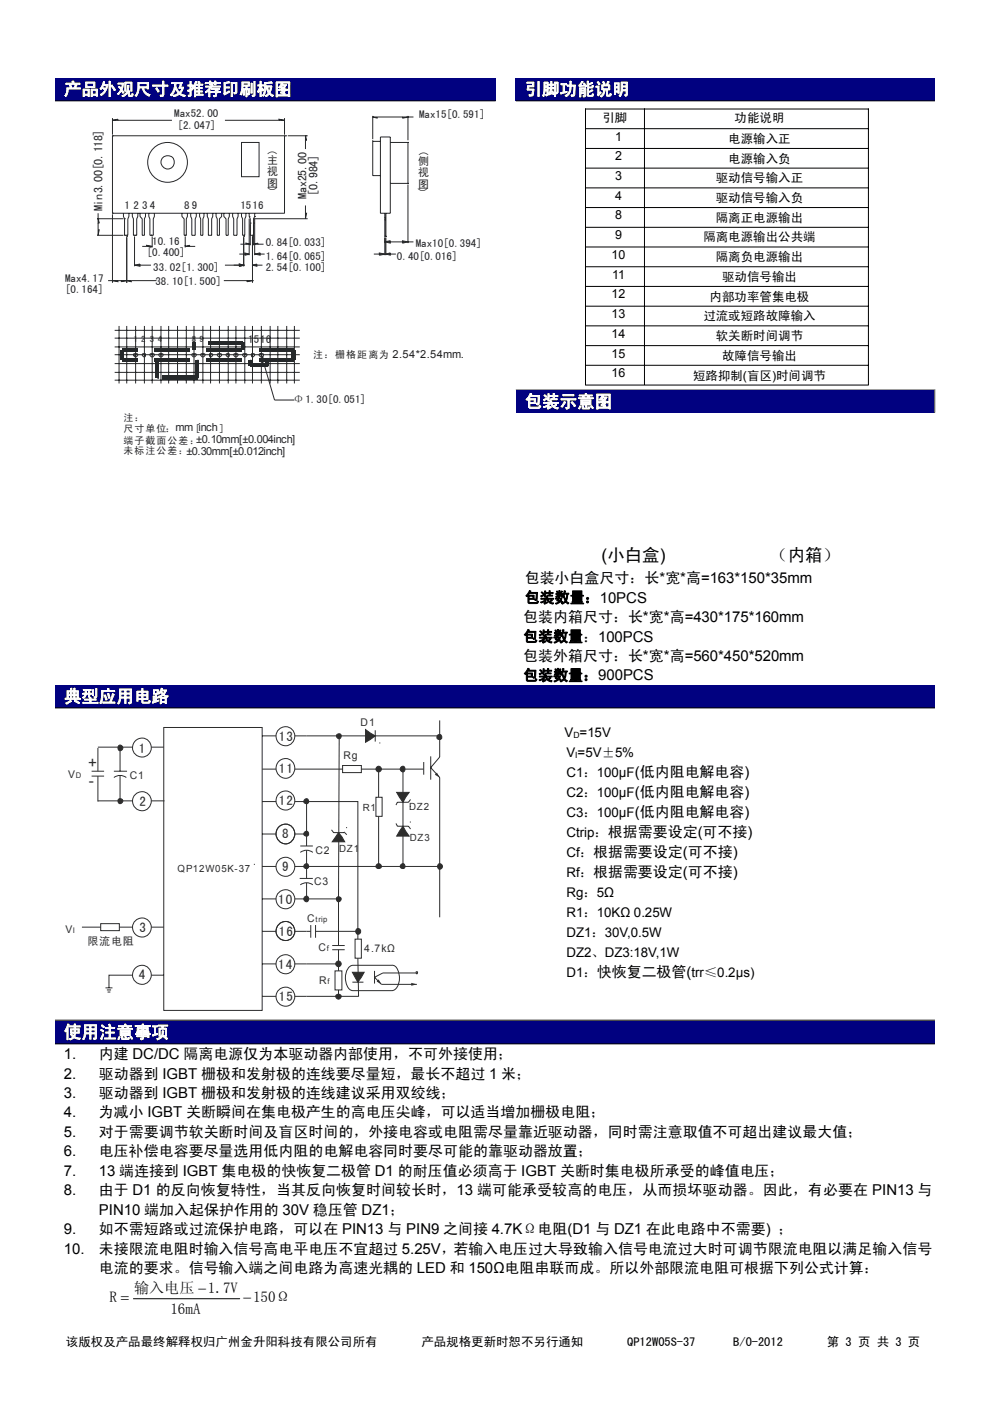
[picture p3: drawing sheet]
<svg xmlns="http://www.w3.org/2000/svg" width="210mm" height="297mm" viewBox="0 0 210 297" stroke-linecap="round" stroke-linejoin="round" font-family="sans-serif">
<g fill="#010180">
<path d="M11.7 16.5h93.4v4.8h-93.4z"/>
<path d="M109.4 16.5h88.9v4.8h-88.9z"/>
</g>
<path d="M23.9 25v3.6M25 25.5h11.5M47.7 25.5h11.5M60.3 25v3.6" fill="none" stroke="#24282b" stroke-width=".21"/>
<path d="M59.2 25.5h1.1zM59.2 25.3v.2h1.1z" fill-rule="evenodd" fill="#24282b"/>
<path d="M59.2 25.3l1.1 .2h-1.1z" fill="none" stroke="#24282b" stroke-width=".21"/>
<path d="M23.9 25.5l1.1-.2zM23.9 25.5h1.1v-.2z" fill-rule="evenodd" fill="#24282b"/>
<path d="M23.9 25.5l1.1-.2v.2zM20.6 49.9h5.6M20.6 46.4h5.6M20.8 45.2v1.2M20.8 47.3v1.4" fill="none" stroke="#24282b" stroke-width=".21"/>
<path d="M20.8 48.7v1.2zM20.8 48.7v1.2l.2-1.2z" fill-rule="evenodd" fill="#24282b"/>
<path d="M20.8 48.7h.2l-.2 1.2z" fill="none" stroke="#24282b" stroke-width=".21"/>
<path d="M20.8 46.4l.2 .9zM20.8 46.4v.9h.2z" fill-rule="evenodd" fill="#24282b"/>
<path d="M61 28.8h4.3M64.8 29.7v1.9M20.8 46.4l.2 .9h-.2zM54 46.4h11.3M64.8 43.6v1.6" fill="none" stroke="#24282b" stroke-width=".21"/>
<path d="M64.8 45.2v1.2zM64.8 45.2v1.2l.2-1.2z" fill-rule="evenodd" fill="#24282b"/>
<path d="M64.8 45.2h.2l-.2 1.2z" fill="none" stroke="#24282b" stroke-width=".21"/>
<path d="M64.8 28.8l.2 .9zM64.8 28.8v.9h.2z" fill-rule="evenodd" fill="#24282b"/>
<path d="M64.8 28.8l.2 .9h-.2zM26.9 50.1v9.9M27.8 59.5h5.2M33 59.5h.1M47.5 59.5h4.9M52.4 59.5h.1M53.6 50.1v9.9" fill="none" stroke="#24282b" stroke-width=".21"/>
<path d="M26.9 59.5h.9zM26.9 59.5l.9 .2v-.2z" fill-rule="evenodd" fill="#24282b"/>
<path d="M26.9 59.5h.9v.2z" fill="none" stroke="#24282b" stroke-width=".21"/>
<path d="M52.4 59.7l1.2-.2zM52.4 59.5v.2l1.2-.2z" fill-rule="evenodd" fill="#24282b"/>
<path d="M28.5 50.1v6.4M29.7 56.2h2.3M47.7 56.2h3.1M51.7 50.1v6.4M52.4 59.5h1.2l-1.2 .2z" fill="none" stroke="#24282b" stroke-width=".21"/>
<path d="M28.5 56.2l1.2-.2zM28.5 56.2l1.2 .3v-.5z" fill-rule="evenodd" fill="#24282b"/>
<path d="M28.5 56.2l1.2-.2v.5z" fill="none" stroke="#24282b" stroke-width=".21"/>
<path d="M50.8 56.5l.9-.3zM50.8 56v.5l.9-.3z" fill-rule="evenodd" fill="#24282b"/>
<path d="M49.6 56.2h1.2M50.8 56l.9 .2-.9 .3zM51.7 50.4v6.1M53.6 50.4v6.1M54.5 56.2h1.2" fill="none" stroke="#24282b" stroke-width=".21"/>
<path d="M50.8 56.5l.9-.3zM50.8 56v.5l.9-.3z" fill-rule="evenodd" fill="#24282b"/>
<path d="M50.8 56l.9 .2-.9 .3z" fill="none" stroke="#24282b" stroke-width=".21"/>
<path d="M53.6 56.2l.9-.2zM53.6 56.2l.9 .3v-.5z" fill-rule="evenodd" fill="#24282b"/>
<path d="M30.2 52.2h.9M32.3 50.1v2.4M39.3 50.1v2.4M40.2 52.2h1.2M53.6 56.2l.9-.2v.5z" fill="none" stroke="#24282b" stroke-width=".21"/>
<path d="M31.1 52.2h1.2zM31.1 52v.2h1.2z" fill-rule="evenodd" fill="#24282b"/>
<path d="M31.1 52l1.2 .2h-1.2z" fill="none" stroke="#24282b" stroke-width=".21"/>
<path d="M39.3 52.2l.9-.2zM39.3 52.2h.9v-.2z" fill-rule="evenodd" fill="#24282b"/>
<path d="M22.9 59.5h1M23.9 45.4v14.6M25 59.5h.7M25.7 59.5h.1M26.9 50.4v9.6M39.3 52.2l.9-.2v.2z" fill="none" stroke="#24282b" stroke-width=".21"/>
<path d="M25.7 59.7l1.2-.2zM25.7 59.5v.2l1.2-.2z" fill-rule="evenodd" fill="#24282b"/>
<path d="M25.7 59.5h1.2l-1.2 .2z" fill="none" stroke="#24282b" stroke-width=".21"/>
<path d="M23.9 59.5h1.1zM23.9 59.5l1.1 .2v-.2z" fill-rule="evenodd" fill="#24282b"/>
<path d="M23.9 59.5h1.1v.2zM51 51.8h1.2M53.1 47.5v4.5M53.8 47.5v4.5M54.7 51.8h1.2" fill="none" stroke="#24282b" stroke-width=".21"/>
<path d="M52.2 51.8h.9zM52.2 51.5v.3h.9z" fill-rule="evenodd" fill="#24282b"/>
<path d="M52.2 51.5l.9 .3h-.9z" fill="none" stroke="#24282b" stroke-width=".21"/>
<path d="M53.8 51.8l.9-.3zM53.8 51.8h.9v-.3z" fill-rule="evenodd" fill="#24282b"/>
<path d="M50.8 53.9h1.1M52.9 46.4v7.7M53.8 51.8l.9-.3v.3zM54 46.4v7.7M55.2 53.9h.9" fill="none" stroke="#24282b" stroke-width=".21"/>
<path d="M51.9 54.1l1-.2zM51.9 53.6v.5l1-.2z" fill-rule="evenodd" fill="#24282b"/>
<path d="M51.9 53.6l1 .3-1 .2z" fill="none" stroke="#24282b" stroke-width=".21"/>
<path d="M54 53.9l1.2-.3zM54 53.9l1.2 .2v-.5z" fill-rule="evenodd" fill="#24282b"/>
<g fill="none" stroke="#24282b" stroke-width=".21">
<path d="M54 53.9l1.2-.3v.5zM28.4 75h.8a.44 .44 0 0 1-.4 .7 .44 .44 0 0 1-.4-.7zM31.9 75h.8a.45 .45 0 0 1-.4 .7 .45 .45 0 0 1-.4-.7zM33.7 75h.8a.44 .44 0 0 1-.4 .7 .44 .44 0 0 1-.4-.7zM40.8 75h.8a.45 .45 0 0 1-.4 .7 .45 .45 0 0 1-.4-.7zM42.6 75h.8a.44 .44 0 0 1-.4 .7 .44 .44 0 0 1-.4-.7zM46.1 75h.8a.44 .44 0 0 1-.4 .7 .44 .44 0 0 1-.4-.7zM49.6 75h.8a.44 .44 0 0 1-.4 .7 .44 .44 0 0 1-.4-.7zM51.5 75h.8a.44 .44 0 0 1-.4 .7 .44 .44 0 0 1-.4-.7zM55 75h.8a.45 .45 0 0 1-.4 .7 .45 .45 0 0 1-.4-.7zM55.9 76.9l2.3 7.9"/>
<circle cx="30.5" cy="75.3" r=".34"/>
<circle cx="44.7" cy="75.3" r=".39"/>
<circle cx="48.3" cy="75.3" r=".34"/>
<circle cx="53.6" cy="75.3" r=".39"/>
</g>
<path d="M55.7 75.7l.2 .9zM55.7 75.7v1.2l.2-.3z" fill-rule="evenodd" fill="#24282b"/>
<path d="M79.1 24.6v4.9M80 24.8h5.4M86.5 24.6v5.1M86.5 24.8h1.2M55.4 75.2h.1M55.4 75.2v.2M55.7 75.7l.2 .9-.2 .3z" fill="none" stroke="#24282b" stroke-width=".21"/>
<path d="M85.4 25l1.1-.2zM85.4 24.8v.2l1.1-.2z" fill-rule="evenodd" fill="#24282b"/>
<path d="M85.4 24.8h1.1l-1.1 .2z" fill="none" stroke="#24282b" stroke-width=".21"/>
<path d="M79.1 24.8h.9zM79.1 24.8l.9 .2v-.2z" fill-rule="evenodd" fill="#24282b"/>
<path d="M79.1 24.8h.9v.2zM86.5 39.1v12.4M81.6 50.4v1.1M82.8 51.3h2.6M86.5 51.3h1.2" fill="none" stroke="#24282b" stroke-width=".21"/>
<path d="M85.4 51.5l1.1-.2zM85.4 51.1v.4l1.1-.2z" fill-rule="evenodd" fill="#24282b"/>
<path d="M85.4 51.1l1.1 .2-1.1 .2z" fill="none" stroke="#24282b" stroke-width=".21"/>
<path d="M81.6 51.3l1.2-.2zM81.6 51.3l1.2 .2v-.4z" fill-rule="evenodd" fill="#24282b"/>
<path d="M79.3 53.9h1.2M81.6 51.3l1.2-.2v.4zM81.6 50.4v3.7M81.9 50.4v3.7M82.8 53.9h1.2" fill="none" stroke="#24282b" stroke-width=".21"/>
<path d="M81.9 53.9l.9-.3zM81.9 53.9l.9 .2v-.5z" fill-rule="evenodd" fill="#24282b"/>
<path d="M81.9 53.9l.9-.3v.5z" fill="none" stroke="#24282b" stroke-width=".21"/>
<path d="M80.5 54.1l1.1-.2zM80.5 53.6v.5l1.1-.2z" fill-rule="evenodd" fill="#24282b"/>
<g fill="none" stroke="#24282b" stroke-width=".21">
<path d="M23.9 28.8h36.4v16.4h-36.4zM51.2 30.2h3.7v7.3h-3.7zM80.7 29h2.1v16.2h-2.1zM80.7 30h-1.6v7.2h1.6M82.8 30.2h3.7v8.7h-3.7M26.2 45.2v.7l.2 .5v3.5h.7v-3.5l.2-.5v-.7M28.1 45.2v.7l.2 .5v3.5h.7v-3.5l.2-.5v-.7M29.7 45.2v.7l.5 .5v3.5h.4v-3.5l.3-.5v-.7M31.6 45.2v.7l.2 .5v3.5h.7v-3.5l.2-.5v-.7M38.6 45.2v.7l.5 .5v3.5h.4v-3.5l.3-.5v-.7M40.4 45.2v.7l.3 .5v3.5h.7v-3.5l.2-.5v-.7M42.3 45.2v.7l.3 .5v3.5h.4v-3.5l.3-.5v-.7"/>
<path d="M44 45.2v.7l.2 .5v3.5h.7v-3.5l.2-.5v-.7M45.8 45.2v.7l.3 .5v3.5h.4v-3.5l.5-.5v-.7M47.5 45.2v.7l.4 .5v3.5h.5v-3.5l.2-.5v-.7M49.3 45.2v.7l.3 .5v3.5h.7v-3.5l.2-.5v-.7M51.2 45.2v.7l.3 .5v3.5h.4v-3.5l.3-.5v-.7M52.9 45.2v.7l.2 .5v3.5h.7v-3.5l.2-.5v-.7M80.5 53.6l1.1 .3-1.1 .2zM81.6 45.2v4.9h.3v-4.9M81.6 46.6h.3M81.6 46.1h.3M24.3 70h39.1M24.3 71.7h39.1"/>
<path d="M24.3 73.6h39.1M24.3 75.2h39.1M24.3 77.1h39.1M24.3 79h39.1M25.3 69.1v12.2M26.9 69.1v12.2M28.8 69.1v12.2M30.6 69.1v12.2M32.3 69.1v12.2M34.1 69.1v12.2M35.8 69.1v12.2M37.7 69.1v12.2"/>
<path d="M39.5 69.1v12.2M41.1 69.1v12.2M43 69.1v12.2M44.7 69.1v12.2M46.5 69.1v12.2M48.4 69.1v12.2M50 69.1v12.2M51.9 69.1v12.2M53.6 69.1v12.2M55.4 69.1v12.2M57.3 69.1v12.2M58.9 69.1v12.2"/>
<path d="M60.8 69.1v12.2M62.4 69.1v12.2M63.4 70h.1M63.4 71.7h.1M63.4 73.6h.1M63.4 75.2h.1M63.4 77.1h.1M63.4 79h.1M24.3 80.6h39.1M63.4 80.6h.1"/>
<circle cx="35.5" cy="34.4" r="4.2"/>
<circle cx="35.6" cy="34.4" r="1.4"/>
</g>
<g fill="#24282b">
<path d="M25.5 74.3h.7v2.1h-.7z"/>
<path d="M61.7 74.3h1v2.1h-1z"/>
<path d="M54.9 73.8h7.3v.7h-7.3z"/>
<path d="M43.7 73.8h7.5v.7h-7.5z"/>
<path d="M32.7 73.8h7.5v.7h-7.5z"/>
<path d="M26 73.8h3.2v.7h-3.2z"/>
<path d="M54.9 75.9h7.3v.7h-7.3z"/>
<path d="M43.7 75.9h7.5v.7h-7.5z"/>
<path d="M32.7 75.9h7.5v.7h-7.5z"/>
<path d="M26 75.9h3.2v.7h-3.2z"/>
<path d="M44.2 72.4h7.3v.7h-7.3z"/>
<path d="M34.4 79.7h7.5v.9h-7.5z"/>
<path d="M53.1 77.1h3.7v.7h-3.7z"/>
<path d="M41.4 76.4h.7v3.7h-.7z"/>
<path d="M33 76.4h.7v3.7h-.7z"/>
<path d="M56.4 76.4h.7v1.2h-.7z"/>
<path d="M52.6 76.4h1v1.2h-1z"/>
<path d="M51.2 72.6h.7v1.7h-.7z"/>
<path d="M40.7 72.6h.7v1.7h-.7z"/>
</g>
<path d="M60.3 28.8h.1" fill="none" stroke="#24282b" stroke-width=".21"/>
<path d="M23.9 28.8h.1" fill="none" stroke="#24282b" stroke-width=".21"/>
<path d="M23.9 25.5h.1" fill="none" stroke="#24282b" stroke-width=".21"/>
<path d="M26.4 49.9h.2z" fill="#24282b"/>
<path d="M26.4 49.9h.2z" fill="none" stroke="#24282b" stroke-width=".21"/>
<path d="M26.4 46.4h.2z" fill="#24282b"/>
<path d="M26.4 46.4h.2z" fill="none" stroke="#24282b" stroke-width=".21"/>
<path d="M20.8 46.4h.1" fill="none" stroke="#24282b" stroke-width=".21"/>
<path d="M53.8 46.4h.1" fill="none" stroke="#24282b" stroke-width=".21"/>
<path d="M60.6 28.8h.1" fill="none" stroke="#24282b" stroke-width=".21"/>
<path d="M64.8 28.8h.1" fill="none" stroke="#24282b" stroke-width=".21"/>
<path d="M26.9 49.9h.1" fill="none" stroke="#24282b" stroke-width=".21"/>
<path d="M53.6 49.9h.1" fill="none" stroke="#24282b" stroke-width=".21"/>
<path d="M53.6 59.5h.1" fill="none" stroke="#24282b" stroke-width=".21"/>
<path d="M28.5 49.9h.1" fill="none" stroke="#24282b" stroke-width=".21"/>
<path d="M51.7 49.9h.1" fill="none" stroke="#24282b" stroke-width=".21"/>
<path d="M51.7 56.2h.1" fill="none" stroke="#24282b" stroke-width=".21"/>
<path d="M51.7 50.1h.1" fill="none" stroke="#24282b" stroke-width=".21"/>
<path d="M53.6 50.1h.1" fill="none" stroke="#24282b" stroke-width=".21"/>
<path d="M53.6 56.2h.1" fill="none" stroke="#24282b" stroke-width=".21"/>
<path d="M32 49.9h.3z" fill-rule="evenodd" fill="#24282b"/>
<path d="M32 49.9h.3z" fill="none" stroke="#24282b" stroke-width=".21"/>
<path d="M39.3 49.9h.1" fill="none" stroke="#24282b" stroke-width=".21"/>
<path d="M39.3 52v.2z" fill-rule="evenodd" fill="#24282b"/>
<path d="M39.3 52v.2z" fill="none" stroke="#24282b" stroke-width=".21"/>
<path d="M26.9 50.1h.1" fill="none" stroke="#24282b" stroke-width=".21"/>
<path d="M23.9 45.2h.1" fill="none" stroke="#24282b" stroke-width=".21"/>
<path d="M23.9 59.5h.1" fill="none" stroke="#24282b" stroke-width=".21"/>
<path d="M26 74.3h.1" fill="none" stroke="#24282b" stroke-width=".21"/>
<path d="M62.2 74.3h.1" fill="none" stroke="#24282b" stroke-width=".21"/>
<path d="M28.8 75.2v.2z" fill="#24282b"/>
<path d="M28.8 75.2v.2z" fill="none" stroke="#24282b" stroke-width=".21"/>
<path d="M55.4 75.2v.2z" fill="#24282b"/>
<path d="M55.4 75.2v.2z" fill="none" stroke="#24282b" stroke-width=".21"/>
<path d="M30.6 75.2v.2z" fill="#24282b"/>
<path d="M30.6 75.2v.2z" fill="none" stroke="#24282b" stroke-width=".21"/>
<path d="M53.6 75.2v.2z" fill="#24282b"/>
<path d="M53.6 75.2v.2z" fill="none" stroke="#24282b" stroke-width=".21"/>
<path d="M53.1 47.3h.1" fill="none" stroke="#24282b" stroke-width=".21"/>
<path d="M53.8 47.3h.1" fill="none" stroke="#24282b" stroke-width=".21"/>
<path d="M53.8 51.8h.1" fill="none" stroke="#24282b" stroke-width=".21"/>
<path d="M52.9 45.9h.1" fill="none" stroke="#24282b" stroke-width=".21"/>
<path d="M54 45.9h.1" fill="none" stroke="#24282b" stroke-width=".21"/>
<path d="M54 53.9h.1" fill="none" stroke="#24282b" stroke-width=".21"/>
<path d="M41.1 72.6h.1" fill="none" stroke="#24282b" stroke-width=".21"/>
<path d="M33.4 80.1h.1" fill="none" stroke="#24282b" stroke-width=".21"/>
<path d="M34.1 75.2v.2z" fill="#24282b"/>
<path d="M34.1 75.2v.2z" fill="none" stroke="#24282b" stroke-width=".21"/>
<path d="M41.1 75.2v.2z" fill="#24282b"/>
<path d="M41.1 75.2v.2z" fill="none" stroke="#24282b" stroke-width=".21"/>
<path d="M28.5 75.2v.2z" fill="#24282b"/>
<path d="M28.5 75.2v.2z" fill="none" stroke="#24282b" stroke-width=".21"/>
<path d="M33.4 80.1h.1" fill="none" stroke="#24282b" stroke-width=".21"/>
<path d="M28.8 75.2v.2z" fill="#24282b"/>
<path d="M28.8 75.2v.2z" fill="none" stroke="#24282b" stroke-width=".21"/>
<path d="M26 76.4h.1" fill="none" stroke="#24282b" stroke-width=".21"/>
<path d="M55.7 75.7h.1" fill="none" stroke="#24282b" stroke-width=".21"/>
<path d="M55.2 75h.1" fill="none" stroke="#24282b" stroke-width=".21"/>
<path d="M86.5 30.2h.1" fill="none" stroke="#24282b" stroke-width=".21"/>
<path d="M79.1 29.7v.3z" fill="#24282b"/>
<path d="M79.1 29.7v.3z" fill="none" stroke="#24282b" stroke-width=".21"/>
<path d="M79.1 24.8h.1" fill="none" stroke="#24282b" stroke-width=".21"/>
<path d="M86.5 38.9h.1" fill="none" stroke="#24282b" stroke-width=".21"/>
<path d="M81.6 50.1h.1" fill="none" stroke="#24282b" stroke-width=".21"/>
<path d="M81.6 51.3h.1" fill="none" stroke="#24282b" stroke-width=".21"/>
<path d="M81.9 50.1h.1" fill="none" stroke="#24282b" stroke-width=".21"/>
<path d="M81.6 50.1h.1" fill="none" stroke="#24282b" stroke-width=".21"/>
<path d="M81.6 53.9h.1" fill="none" stroke="#24282b" stroke-width=".21"/>
<path d="M58.2 84.8h4.2" fill="none" stroke="#24211d" stroke-width=".21"/>
<g fill="none" stroke="#010101" stroke-width=".21">
<path d="M124.1 23.1h60.2M124.1 27.3h60.2M124.1 31.5h60.2M124.1 35.6h60.2M124.1 39.8h60.2M124.2 23v58.6M136.7 23v58.6M184.2 23v58.6M124.1 44h60.2M124.1 48.2h60.2M124.1 52.4h60.2M124.1 56.6h60.2"/>
<path d="M124.1 60.7h60.2M124.1 64.9h60.2M124.1 69.1h60.2M124.1 73.3h60.2M124.1 77.4h60.2M124.1 81.6h60.2"/>
</g>
<g fill="#010180">
<path d="M109.4 82.7h88.8v4.8h-88.8z"/>
<path d="M11.7 145.2h186.6v4.8h-186.6z"/>
</g>
<g fill="none" stroke="#2e2c2c" stroke-width=".21">
<path d="M20.8 158.6v4.9M25.5 158.6v4.9M34.7 154.2h20.9v60h-20.9zM55.6 156h2.9M62.5 156h30.8M71.9 156l-.1 34.6h-6.8M77.7 155.9h.1M80.5 157.5h.1M93.3 152.7v7.8l-1.9 2.3 1.9 2v29.7M19.4 163.5h2.7M19.4 164.5h2.7M20.8 164.5v5.4"/>
<path d="M24.2 164.8a2.19 2.19 0 0 1 2.6 0M24.2 163.5h2.7M25.5 164.4v5.4M55.6 169.9h2.9M55.6 176.8h2.9M59.1 175.3a2.03 2.03 0 0 1 3.4 1.3 2.03 2.03 0 0 1-2.9 2 2.13 2.13 0 0 1-.5-3.3zM59.1 161.4a2.03 2.03 0 0 1 3.4 1.3 2.03 2.03 0 0 1-2.9 2 2.13 2.13 0 0 1-.5-3.3zM62.5 169.9h2.5M62.5 176.8h2.5M65 169.9h10.9v29.2M65 169.9v9.5M72.7 162.3h3.9v1.5h-3.9z"/>
<path d="M80.3 163.1v5.9M80.3 173.1v10.6M85.5 163.1v20.6M89.9 161.6v2.7M91.4 160.4v4.9M53.8 183.3h.1M55.6 183.7h2.9M55.6 190.6h2.9M55.6 197.5h2.9M62.5 183.7h30.8M62.5 190.6h2.5M62.5 197.5h3.4"/>
<path d="M65 180.3v5.9M65 187.2v3.4M66.9 197.5h9M71.8 190.6v9.9M22.4 209.4h1.5M22.7 209.9h.9M22.8 210.3h.6M28.1 206.8h-5v2.6M32.1 206.8h2.6M55.6 204.4h2.9M55.6 211.2h2.9M62.5 204.4h9.3"/>
<path d="M71.8 201.4v4.4M71.8 209.9v1.3M75.9 203.2l.2 8h-13.6"/>
<circle cx="30.1" cy="158.5" r="2.01"/>
<circle cx="60.5" cy="156.1" r="2"/>
<circle cx="30.1" cy="169.8" r="2"/>
<circle cx="60.5" cy="169.7" r="2.01"/>
<circle cx="30.1" cy="196.6" r="2"/>
<circle cx="60.5" cy="197.4" r="2.02"/>
<circle cx="60.5" cy="183.8" r="2"/>
<circle cx="60.5" cy="190.6" r="2"/>
<circle cx="30.1" cy="206.7" r="2.01"/>
<circle cx="60.5" cy="211.3" r="2"/>
<circle cx="60.5" cy="204.4" r="2"/>
</g>
<path d="M92.7 163.8l.6 1-1.1-.5z" fill="#2e2c2c"/>
<g fill="#2e2c2c" stroke="#2e2c2c" stroke-width=".21">
<path d="M77.5 154.7l2.1 1.3-2.1 1.4z" fill-rule="evenodd"/>
<path d="M84.1 168h2.7l-1.3 2.1z" fill-rule="evenodd"/>
<path d="M85.5 175.2l1.3 2.1h-2.7z" fill-rule="evenodd"/>
<path d="M74.7 206.1h2.5l-1.3 2.1z" fill-rule="evenodd"/>
<path d="M71.8 176.5l1.3 2h-2.6z" fill-rule="evenodd"/>
</g>
<g fill="none" stroke="#2e2c2c" stroke-width=".21">
<path d="M79.6 154.8v2.4M63.7 179.4h2.7M70.3 175.9l.5 .6h2.2M71.6 178.3h.1M73 176.4l.6 .6M73.4 175.5h.1M79.7 169h1.3v4.1h-1.3zM84 174.6l.3 .6h2.3l.5 .6M85.2 168.1h.1M85.2 177h.1M86.9 171h.1M86.9 174.3h.1"/>
<path d="M87.1 169.5l-.5 .6h-2.3l-.3 .6M17.4 196.6h4M21.4 195.8h3.9v1.5h-3.9zM25.3 196.6h2.8M32.1 196.6h2.6M63.6 186.2h2.8M63.7 180.7a2.16 2.16 0 0 1 2.7 0M63.7 187.6a2.22 2.22 0 0 1 2.7 0M65.9 196.1v2.7M66.9 196.1v2.7M75.3 199.1h1.3v4.1h-1.3zM70.5 201.4h2.6"/>
<path d="M70.5 200.5h2.6M71.1 205.8h1.4v4.1h-1.4zM74.1 205l.8-.3h8.2a2.1 2.1 0 0 1 1.6 2.2 3 3 0 0 1-1.2 3l-8.6 .1a2.04 2.04 0 0 1-1.6-2.1 3.6 3.6 0 0 1 .8-2.9zM74.7 208.2h2.4M75.6 206.3h.1M79.4 205.8v2.7M81.2 206.3l-1.8 .9 1.5 1.5"/>
</g>
<path d="M80.3 207.6l.6 1.1-1-.6z" fill="#2e2c2c"/>
<path d="M80.9 208.7h7.5M81.2 206.3h7.1" fill="none" stroke="#2e2c2c" stroke-width=".21"/>
<path d="M87.2 208.4l1.2 .3-1.2 .3z" fill="#2e2c2c"/>
<g fill="none" stroke="#2e2c2c" stroke-width=".21">
<path d="M20.8 158.4h7.3M32.1 158.4h2.6M20.8 169.8h7.3M32.1 169.8h2.8M55.6 163.1h2.9M62.5 163.1h10.2M76.6 163.1h13.3"/>
<circle cx="88.4" cy="206.3" r=".21"/>
</g>
<g fill="#2e2c2c" stroke="#2e2c2c" stroke-width=".21">
<path d="M93 183.2a.55 .55 0 0 1 .8 .2 .55 .55 0 0 1-.2 .7 .55 .55 0 0 1-.7-.1z" fill-rule="evenodd"/>
<path d="M75.7 197a.55 .55 0 0 1 .7 .1 .55 .55 0 0 1-.1 .8 .55 .55 0 0 1-.8-.1z" fill-rule="evenodd"/>
<path d="M25.2 158.1a.55 .55 0 0 1 .8 .1 .55 .55 0 0 1-.2 .8 .55 .55 0 0 1-.7-.1z" fill-rule="evenodd"/>
<circle cx="71.9" cy="156.1" r=".54"/>
<circle cx="80.3" cy="163.1" r=".59"/>
<circle cx="85.4" cy="163.1" r=".55"/>
<circle cx="65" cy="169.9" r=".51"/>
<circle cx="65" cy="176.8" r=".5"/>
<circle cx="65" cy="183.7" r=".5"/>
<circle cx="65" cy="190.6" r=".56"/>
<circle cx="71.8" cy="190.7" r=".54"/>
<circle cx="71.8" cy="204.4" r=".59"/>
<circle cx="80.3" cy="183.6" r=".52"/>
<circle cx="85.4" cy="183.7" r=".5"/>
<circle cx="71.8" cy="211.3" r=".57"/>
<circle cx="93.2" cy="156.3" r=".52"/>
<circle cx="25.5" cy="169.8" r=".55"/>
</g>
<path d="M11.7 216.4h186.6v4.8h-186.6z" fill="#010180"/>
<path d="M28.3 275.4h22.5" fill="none" stroke="#000" stroke-width=".21"/>
<path d="M11.7 21.4h93.4M109.4 21.4h88.9M11.7 150.1h186.6M11.7 216.3h186.6M11.7 221.3h186.6" fill="none" stroke="#010101" stroke-width=".21"/>
<path d="M109.4 82.6h89M198.3 82.7v4.8" fill="none" stroke="#999" stroke-width=".21"/>
<g font-size="3.7" fill="#fff">
<text x="13.6" y="20.2">产品外观尺寸及推荐印刷板图</text>
<text x="111.3" y="20.2">引脚功能说明</text>
<text x="111.3" y="86.4">包装示意图</text>
<text x="13.6" y="148.9">典型应用电路</text>
<text x="13.6" y="220.1">使用注意事项</text>
</g>
<g font-size="3.7">
<text x="127.6" y="119">(小白盒)</text>
<text x="163.4" y="119">（内箱）</text>
</g>
<g font-size="3.3" fill="#2e2c2c">
<text x="18.7" y="162.9">+</text>
<text x="18.9" y="166.7">-</text>
</g>
<g font-size="3.2">
<text x="111.3" y="123.7">包装小白盒尺寸：长*宽*高=163*150*35mm</text>
<text x="111" y="131.9">包装内箱尺寸：长*宽*高=430*175*160mm</text>
<text x="111.3" y="127.8">包装数量：10PCS</text>
<text x="111" y="136">包装数量：100PCS</text>
<text x="111" y="140.1">包装外箱尺寸：长*宽*高=560*450*520mm</text>
<text x="111" y="144.3">包装数量：900PCS</text>
<text x="13.6" y="224.6">1.</text>
<text x="21" y="224.6">内建 DC/DC 隔离电源仅为本驱动器内部使用，不可外接使用；</text>
<text x="13.6" y="228.7">2.</text>
<text x="13.6" y="232.8">3.</text>
<text x="21" y="228.7">驱动器到 IGBT 栅极和发射极的连线要尽量短，最长不超过 1 米；</text>
<text x="21" y="232.8">驱动器到 IGBT 栅极和发射极的连线建议采用双绞线；</text>
<text x="13.6" y="236.9">4.</text>
<text x="21" y="236.9">为减小 IGBT 关断瞬间在集电极产生的高电压尖峰，可以适当增加栅极电阻；</text>
<text x="13.6" y="241">5.</text>
<text x="13.6" y="245.2">6.</text>
<text x="21" y="241">对于需要调节软关断时间及盲区时间的，外接电容或电阻需尽量靠近驱动器，同时需注意取值不可超出建议最大值；</text>
<text x="21" y="245.2">电压补偿电容要尽量选用低内阻的电解电容同时要尽可能的靠驱动器放置；</text>
<text x="13.6" y="249.3">7.</text>
<text x="21" y="249.3">13 端连接到 IGBT 集电极的快恢复二极管 D1 的耐压值必须高于 IGBT 关断时集电极所承受的峰值电压；</text>
<text x="13.6" y="253.4">8.</text>
<text x="21" y="253.4">由于 D1 的反向恢复特性，当其反向恢复时间较长时，13 端可能承受较高的电压，从而损坏驱动器。因此，有必要在 PIN13 与</text>
<text x="21" y="257.5">PIN10 端加入起保护作用的 30V 稳压管 DZ1；</text>
<text x="13.6" y="261.6">9.</text>
<text x="21" y="261.6">如不需短路或过流保护电路，可以在 PIN13 与 PIN9 之间接 4.7KΩ电阻(D1 与 DZ1 在此电路中不需要) ；</text>
<text x="13.6" y="265.8">10.</text>
<text x="21" y="269.9">电流的要求。信号输入端之间电路为高速光耦的 LED 和 150Ω电阻串联而成。所以外部限流电阻可根据下列公式计算：</text>
<text x="21" y="265.8">未接限流电阻时输入信号高电平电压不宜超过 5.25V，若输入电压过大导致输入信号电流过大时可调节限流电阻以满足输入信号</text>
<text x="28.4" y="274.2">输入电压 −1.7V</text>
<text x="23.2" y="276.1">R =</text>
<text x="36.2" y="278.6">16mA</text>
<text x="51.6" y="276.1">−150Ω</text>
</g>
<g font-size="2.8" fill="#2e2c2c">
<text x="29.4" y="159.6">1</text>
<text x="59.2" y="157.1">13</text>
<text x="59.2" y="164">11</text>
<text x="29.6" y="170.9">2</text>
<text x="59.2" y="170.7">12</text>
<text x="59.9" y="177.7">8</text>
<text x="59.9" y="184.8">9</text>
<text x="59" y="191.6">10</text>
<text x="29.6" y="197.6">3</text>
<text x="59.2" y="198.4">16</text>
<text x="29.4" y="207.7">4</text>
<text x="59" y="205.4">14</text>
<text x="59.2" y="212.3">15</text>
</g>
<g font-size="2.8">
<text x="119.8" y="156.3">V =15V</text>
<text x="120.2" y="160.5">V=5V±5%</text>
<text x="120.2" y="164.7">C1：100µF(低内阻电解电容)</text>
<text x="120.2" y="169">C2：100µF(低内阻电解电容)</text>
<text x="120.2" y="173.2">C3：100µF(低内阻电解电容)</text>
<text x="120.2" y="177.4">Ctrip：根据需要设定(可不接)</text>
<text x="120.2" y="181.7">Cf：根据需要设定(可不接)</text>
<text x="120.2" y="185.9">Rf：根据需要设定(可不接)</text>
<text x="120.2" y="190.1">Rg：5Ω</text>
<text x="120.2" y="194.4">R1：10KΩ 0.25W</text>
<text x="120.2" y="198.6">DZ1：30V,0.5W</text>
<text x="120.2" y="202.8">DZ2、DZ3:18V,1W</text>
<text x="120.2" y="207.1">D1：快恢复二极管(trr≤0.2µs)</text>
</g>
<g font-size="2.6">
<text x="127.8" y="25.8">引脚</text>
<text x="130.5" y="29.8">1</text>
<text x="155.8" y="25.8">功能说明</text>
<text x="130.5" y="34">2</text>
<text x="154.5" y="30.3">电源输入正</text>
<text x="154.5" y="34.5">电源输入负</text>
<text x="130.5" y="38.2">3</text>
<text x="151.8" y="38.7">驱动信号输入正</text>
<text x="130.5" y="42.4">4</text>
<text x="130.5" y="46.5">8</text>
<text x="151.8" y="42.8">驱动信号输入负</text>
<text x="151.8" y="47">隔离正电源输出</text>
<text x="130.5" y="50.7">9</text>
<text x="149.2" y="51.2">隔离电源输出公共端</text>
<text x="129.7" y="54.9">10</text>
<text x="129.8" y="59.1">11</text>
<text x="151.8" y="55.4">隔离负电源输出</text>
<text x="153.2" y="59.5">驱动信号输出</text>
<text x="129.7" y="63.2">12</text>
<text x="150.5" y="63.8">内部功率管集电极</text>
<text x="129.7" y="67.5">13</text>
<text x="129.7" y="71.6">14</text>
<text x="149.2" y="67.9">过流或短路故障输入</text>
<text x="129.7" y="75.8">15</text>
<text x="151.8" y="72.1">软关断时间调节</text>
<text x="153.2" y="76.3">故障信号输出</text>
<text x="129.7" y="80">16</text>
<text x="147" y="80.5">短路抑制(盲区)时间调节</text>
<text x="14" y="285.3">该版权及产品最终解释权归广州金升阳科技有限公司所有</text>
<text x="89.4" y="285.3">产品规格更新时恕不另行通知</text>
<text x="133" y="285.3">QP12W05S-37</text>
<text x="155.5" y="285.3">B/0-2012</text>
<text x="175.4" y="285.3">第 3 页 共 3 页</text>
</g>
<g font-size="2.6" fill="#24282b">
<text x="67.4" y="41.5" transform="rotate(-90 67.4 41.5)">[0.984]</text>
<text x="21.8" y="44.7" transform="rotate(-90 21.8 44.7)">Min3.00[0.118]</text>
<text x="65" y="42.2" transform="rotate(-90 65 42.2)">Max25.00</text>
</g>
<text font-size="2.4" fill="#2e2c2c" x="18.6" y="200.3">限流电阻</text>
<g font-size="2.3" fill="#24282b">
<text x="37" y="24.8">Max52.00</text>
<text x="37.7" y="27.4">[2.047]</text>
<text x="88.9" y="25.1">Max15[0.591]</text>
<text x="26.4" y="44.3">1 2 3 4</text>
<text x="39.1" y="44.3">8 9</text>
<text x="51" y="44.3">1516</text>
<text x="32.3" y="52">10.16</text>
<text x="56.4" y="52.2">0.84[0.033]</text>
<text x="88.2" y="52.5">Max10[0.394]</text>
<text x="13.8" y="59.8">Max4.17</text>
<text x="31.1" y="54.4">[0.400]</text>
<text x="32.5" y="57.4">33.02[1.300]</text>
<text x="56.4" y="57.4">2.54[0.100]</text>
<text x="56.4" y="55.1">1.64[0.065]</text>
<text x="84.2" y="55.1">0.40[0.016]</text>
<text x="13.8" y="62.1">[0.164]</text>
<text x="33" y="60.5">38.10[1.500]</text>
<text x="52.6" y="72.6">1516</text>
<text x="62.2" y="85.5">Φ1.30[0.051]</text>
</g>
<g font-size="2.3" fill="#24211d">
<text x="56.6" y="34.7">主</text>
<text x="57" y="31.5" transform="rotate(90 57 31.5)">(</text>
<text x="88.7" y="34.9">侧</text>
<text x="89" y="31.7" transform="rotate(90 89 31.7)">(</text>
<text x="56.6" y="37.1">视</text>
<text x="56.6" y="39.6">图</text>
<text x="57" y="39.7" transform="rotate(90 57 39.7)">)</text>
<text x="88.7" y="37.2">视</text>
<text x="88.7" y="39.8">图</text>
<text x="88.8" y="39.9" transform="rotate(90 88.8 39.9)">)</text>
</g>
<g font-size="2.2" fill="#2e2c2c">
<text x="76.5" y="153.9">D1</text>
<text x="72.8" y="161">Rg</text>
<text x="14.5" y="164.9">V</text>
<text x="27.5" y="165.2">C1</text>
<text x="67" y="181">C2</text>
<text x="66.7" y="187.6">C3</text>
<text x="13.9" y="197.8">V</text>
<text x="65.2" y="195.4">C</text>
<text x="67.5" y="201.7">C</text>
<text x="77.2" y="201.8">4.7kΩ</text>
<text x="67.7" y="208.6">R</text>
</g>
<text font-size="2.1" fill="#24211d" x="66.4" y="75.9">注：栅格距离为 2.54*2.54mm.</text>
<g font-size="2.1" fill="#24282b">
<text x="26.2" y="89.3">注：</text>
<text x="26.2" y="91.6">尺寸单位：mm inch]</text>
<text x="26.2" y="94.2">端子截面公差：±0.10mm[±0.004inch]</text>
<text x="41.4" y="91.6">[</text>
<text x="26.2" y="96.3">未标注公差：±0.30mm[±0.012inch]</text>
</g>
<g font-size="2.1" fill="#2e2c2c">
<text x="76.9" y="171.9">R1</text>
<text x="86.8" y="171.7">DZ2</text>
<text x="87" y="178.3">DZ3</text>
<text x="37.7" y="184.9">QP12W05K-37</text>
<text x="71.9" y="180.7">DZ1</text>
</g>
<g font-size="1.9" fill="#24282b">
<text x="28.3" y="72.4">1 2 3 4</text>
<text x="40.7" y="72.4">8 9</text>
</g>
<g font-size="1.8">
<text x="121.6" y="156.5">D</text>
<text x="122" y="160.7">I</text>
</g>
<g font-size="1.6" fill="#2e2c2c">
<text x="16.1" y="164.9">D</text>
<text x="15.5" y="197.8">I</text>
<text x="67" y="195.4">trip</text>
<text x="69.3" y="201.7">f</text>
<text x="69.4" y="208.6">f</text>
</g>
</svg>
